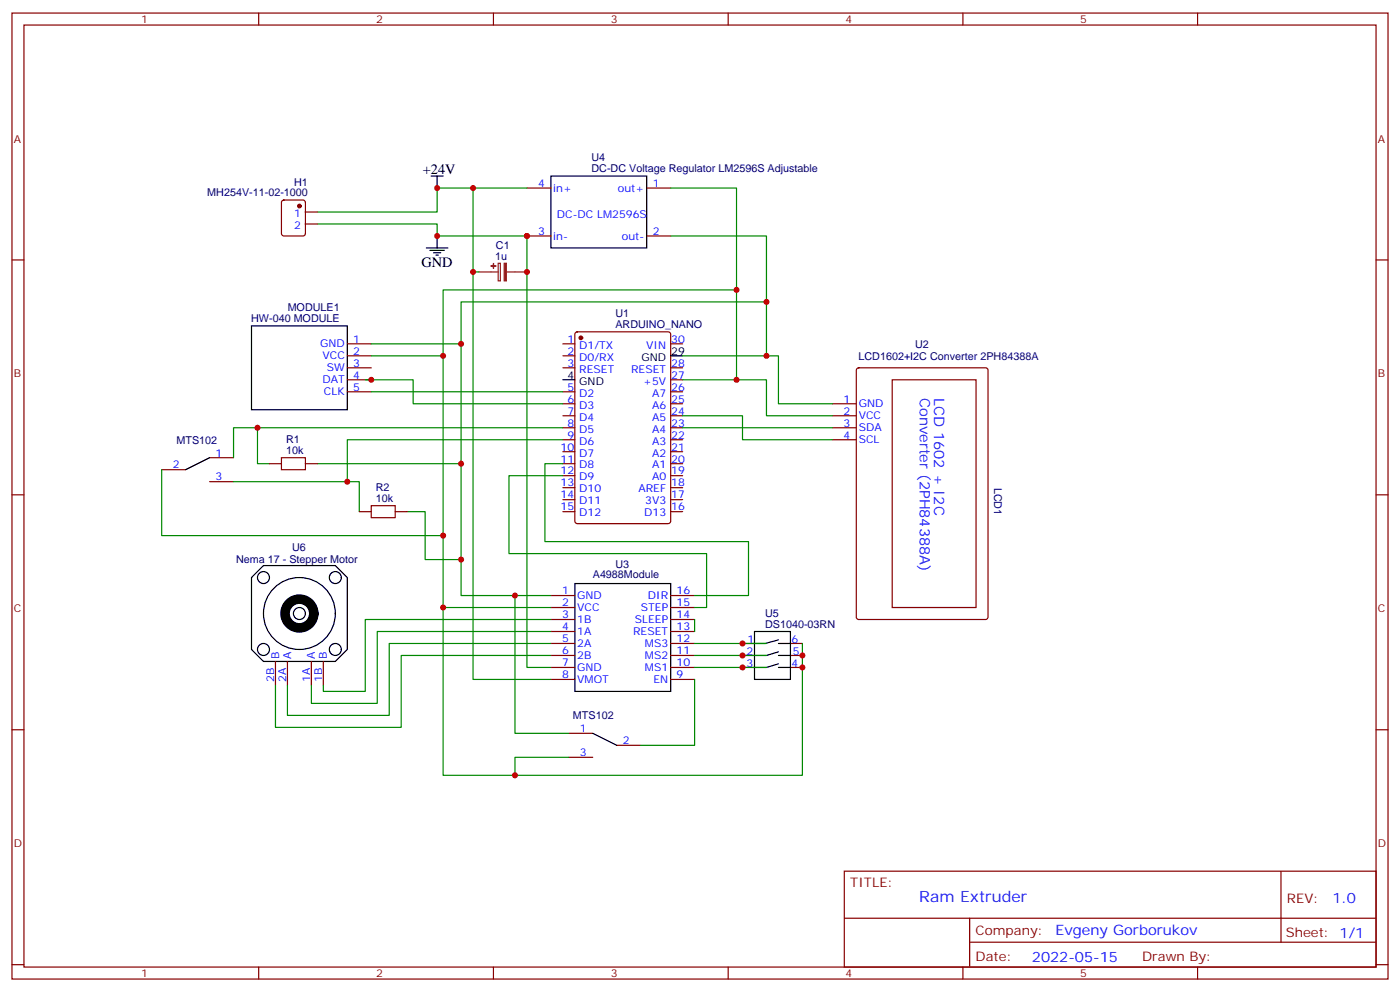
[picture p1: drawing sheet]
<svg xmlns="http://www.w3.org/2000/svg" width="412mm" height="292mm" viewBox="0 0 412 292" stroke-linecap="round" stroke-linejoin="round" font-family="sans-serif">
<g fill="none" stroke="#870000" stroke-width=".35">
<path d="M3.5 3.8h405.4v284.4h-405.4zM7.1 7.4h398.2v277.3h-398.2zM76.2 3.8v3.6M145.3 3.8v3.6M214.5 3.8v3.6M283.6 3.8v3.6M352.8 3.8v3.6M83.1 59.1l.5-.2h5.7l.6 .4 .1 9.5-.5 .6-5.9 .1-.6-.5-.1-9.4zM155.2 55.4h7.1M190.5 55.4h7.1M3.5 76.5h3.6M90 65.9h3.5"/>
<path d="M90 62.4h3.5M155.2 69.5h7.1M190.5 69.5h7.1M405.3 76.5h3.6M169.6 97.9l.4-.2h26.8l.7 .4 .1 55.3-.5 .7h-27.1l-.6-.4-.1-55.3zM102.3 101.2h7.1M102.3 104.7h7.1M102.3 108.3h7.1M102.3 115.3h7.1M102.3 111.8h7.1M165.8 101.2h3.5M165.8 104.7h3.5"/>
<path d="M165.8 108.3h3.5M165.8 115.3h3.5M165.8 118.9h3.5M197.6 101.2h3.5M197.6 108.3h3.5M197.6 115.3h3.5M197.6 118.9h3.5M197.6 111.8h3.5M245.2 118.9h7M252.5 108.5l.4-.2h37.4l.7 .4v72.9l-.4 .7-37.7 .1-.6-.5-.1-72.9zM262.8 111.8h24.7v67h-24.7zM47.6 138.3h7.1"/>
<path d="M61.7 134.7h7.1M79.4 136.5h3.5M90 136.5h3.5M165.8 122.4h3.5M165.8 125.9h3.5M165.8 129.4h3.5M165.8 133h3.5M165.8 136.5h3.5M197.6 122.4h3.5M197.6 125.9h3.5M197.6 129.4h3.5M197.6 133h3.5"/>
<path d="M197.6 136.5h3.5M245.2 122.4h7M245.2 125.9h7M245.2 129.4h7M3.5 145.7h3.6M61.7 141.8h7.1M105.8 150.6h3.6M116.4 150.6h3.5M165.8 140h3.5M165.8 143.5h3.5M165.8 147.1h3.5M165.8 150.6h3.5"/>
<path d="M197.6 140h3.5M197.6 143.5h3.5M197.6 147.1h3.5M197.6 150.6h3.5M405.3 145.7h3.6M162.3 175.3h7M162.3 178.8h7M197.6 175.3h7M197.6 178.8h7M81.1 194.7v7.1M84.7 194.7v7.1M91.7 194.7v7.1"/>
<path d="M95.2 194.7v7.1M162.3 182.4h7M162.3 185.9h7M162.3 189.4h7M162.3 192.9h7M162.3 196.5h7M162.3 200h7M197.6 182.4h7M197.6 185.9h7M197.6 189.4h7M197.6 192.9h7M197.6 196.5h7"/>
<path d="M197.6 200h7M218.7 189.4h3.5M218.7 192.9h3.5M218.7 196.5h3.5M232.8 189.4h3.6M232.8 192.9h3.6M232.8 196.5h3.6M3.5 214.8h3.6M167.6 215.9h7M181.7 219.4h7M405.3 214.8h3.6M167.6 222.9h7"/>
<path d="M248.7 256.4h156.6v28.3h-156.6zM377.3 256.5v20.8M248.7 270.3h156.5M285.6 277.3h119.6M285.6 270.3v14.1M3.5 284h3.6M76.2 284.7v3.5M145.3 284.7v3.5M214.5 284.7v3.5M283.6 284.7v3.5M352.8 284.7v3.5M405.3 284h3.6"/>
</g>
<g fill="#870000" stroke="#870000" stroke-width=".35">
<circle cx="171.1" cy="99.4" r=".53"/>
<circle cx="88.2" cy="60.6" r=".53"/>
</g>
<g fill="none" stroke="#000" stroke-width=".35">
<path d="M127 51.8h3.5M128.8 51.8v3.6M162.3 51.8h28.2v21.2h-28.2zM125.6 73h6.3M126.6 73.7h4.3M127.7 74.4h2.1M128.4 75.1h.7M128.8 69.5v3.5M74.1 95.9h28.2v24.7h-28.2zM165.8 111.8h3.5M197.6 104.7h3.5M61.7 134.7l-7 3.6"/>
<path d="M77.6 166.5h21.2l3.5 3.5v21.2l-3.5 3.5h-21.2l-3.5-3.5v-21.2zM169.3 171.8h28.3v31.7h-28.3zM222.2 185.9h10.6v14.1h-10.6zM229.3 188.3l-3.9 1.1h-3.2M229.3 191.9l-3.5 1h-3.6M229.3 195.4l-3.5 1.1h-3.6M229.3 189.4h3.5M229.3 192.9h3.5M229.3 196.5h3.5M174.6 215.9l7.1 3.5"/>
<circle cx="77.6" cy="170" r="1.76"/>
<circle cx="98.8" cy="170" r="1.76"/>
<circle cx="77.6" cy="191.2" r="1.76"/>
<circle cx="88.2" cy="180.6" r="10.6"/>
<circle cx="88.2" cy="180.6" r="1.76"/>
<circle cx="98.8" cy="191.2" r="1.76"/>
</g>
<g fill="none" stroke="#008700" stroke-width=".35">
<path d="M139.3 55.4v144.6h23M155.2 55.4h-26.4v7h-35.3M197.6 55.4h19.4v56.4M93.5 65.9h35.3v3.6h26.4v127h7.1M197.6 69.5h28.2v35.2M139.3 80h1.8M217 85.3h-86.5v93.5h31.8M225.8 88.9h-90v86.4h26.5M107.6 111.8h14.1v7.1h44.1M109.4 115.3h56.4M109.4 101.2h26.4M109.4 104.7h21.1"/>
<path d="M201.1 104.7h28.2v14.2h15.9M201.1 111.8h24.7v10.6h19.4M47.6 138.3v19.4h82.9M75.8 125.9v10.6h3.6M93.5 136.5h42.3M165.8 136.5h-5.3v22.9h60v15.9h-15.9M165.8 125.9h-97v8.8M165.8 129.4h-63.5v12.4h-33.5M201.1 122.4h17.6v7h26.5M201.1 125.9h44.1M102.3 141.8h3.5v8.8M119.9 150.6h5.3v14.1h10.6"/>
<path d="M165.8 140h-15.9v22.9h58.2v15.9h-3.5M130.5 178.8v49.4h105.9v-38.8M151.7 175.3v40.6h15.9M162.3 182.4h-54.7v21.1h-12.4v-1.7M162.3 185.9h-51.2v21.1h-19.4v-5.2M162.3 189.4h-47.6v21.2h-30v-8.8M162.3 192.9h-44.1v21.2h-37.1v-12.3M204.6 200v19.4h-15.9M204.6 196.5h21.2M204.6 192.9h21.2M204.6 189.4h21.2M204.6 182.4v3.5"/>
<path d="M167.6 222.9h-15.9v5.3"/>
</g>
<circle cx="88.2" cy="180.6" r="4.2" fill="none" stroke="#000" stroke-width="2.8"/>
<path d="M146.8 77.5h.6v5.2h-.6zM141.1 80h5.7M149.2 80h6" fill="none" stroke="#8c2424" stroke-width=".35"/>
<g fill="#8c2424" stroke="#8c2424" stroke-width=".35">
<path d="M148.5 77.5h.7v5.2h-.7z"/>
<path d="M145.3 77.6l.1 1.4z"/>
<path d="M144.6 78.3h1.4z"/>
</g>
<path d="M82.9 134.7h7.1v3.6h-7.1zM109.4 148.8h7v3.6h-7z" fill="none" stroke="#a10000" stroke-width=".35"/>
<g fill="#c00">
<circle cx="217" cy="111.8" r=".88"/>
<circle cx="225.8" cy="104.7" r=".88"/>
<circle cx="139.3" cy="55.4" r=".88"/>
<circle cx="155.2" cy="69.5" r=".88"/>
<circle cx="128.8" cy="55.4" r=".88"/>
<circle cx="128.8" cy="69.5" r=".88"/>
<circle cx="109.4" cy="111.8" r=".88"/>
<circle cx="135.8" cy="101.2" r=".88"/>
<circle cx="130.5" cy="104.7" r=".88"/>
<circle cx="102.3" cy="141.8" r=".88"/>
<circle cx="135.8" cy="164.7" r=".88"/>
<circle cx="75.8" cy="125.9" r=".88"/>
<circle cx="135.8" cy="136.5" r=".88"/>
<circle cx="130.5" cy="157.7" r=".88"/>
<circle cx="139.3" cy="80" r=".88"/>
<circle cx="218.7" cy="189.4" r=".88"/>
<circle cx="218.7" cy="192.9" r=".88"/>
<circle cx="218.7" cy="196.5" r=".88"/>
<circle cx="225.8" cy="88.9" r=".88"/>
<circle cx="217" cy="85.3" r=".88"/>
<circle cx="155.2" cy="80" r=".88"/>
<circle cx="130.5" cy="178.8" r=".88"/>
<circle cx="236.4" cy="196.5" r=".88"/>
<circle cx="236.4" cy="192.9" r=".88"/>
<circle cx="151.7" cy="175.3" r=".88"/>
<circle cx="151.7" cy="228.2" r=".88"/>
</g>
<text font-size="4.6" fill="#00f" x="270.8" y="265.5">Ram Extruder</text>
<g font-size="4.2">
<text x="124.5" y="51.1">+24V</text>
<text x="124.2" y="78.6">GND</text>
</g>
<g font-size="4.2" fill="#00f">
<text x="270.9" y="117.1" transform="rotate(90 270.9 117.1)">Converter (2PH84388A)</text>
<text x="275.2" y="117.1" transform="rotate(90 275.2 117.1)">LCD 1602 + I2C</text>
<text x="392.5" y="265.7">1.0</text>
<text x="310.9" y="275.3">Evgeny Gorborukov</text>
<text x="304" y="283.1">2022-05-15</text>
</g>
<g font-size="3.9" fill="#800">
<text x="250.5" y="261">TITLE:</text>
<text x="379.1" y="265.7">REV:</text>
<text x="287.4" y="275.2">Company:</text>
<text x="378.7" y="275.8">Sheet: 1/1</text>
<text x="287.4" y="282.9">Date:</text>
<text x="336.4" y="283">Drawn By:</text>
</g>
<g font-size="3.2" fill="#800">
<text x="41.6" y="6.8">1</text>
<text x="110.8" y="6.8">2</text>
<text x="179.9" y="6.8">3</text>
<text x="249.1" y="6.8">4</text>
<text x="318.2" y="6.8">5</text>
<text x="4.1" y="41.9">A</text>
<text x="405.9" y="41.9">A</text>
<text x="4.1" y="111.1">B</text>
<text x="405.9" y="111.1">B</text>
<text x="4.1" y="180.2">C</text>
<text x="405.9" y="180.2">C</text>
<text x="4.1" y="249.4">D</text>
<text x="405.9" y="249.4">D</text>
<text x="41.6" y="287.7">1</text>
<text x="110.8" y="287.7">2</text>
<text x="179.9" y="287.7">3</text>
<text x="249.1" y="287.7">4</text>
<text x="318.2" y="287.7">5</text>
</g>
<g font-size="3.2" fill="#000080">
<text x="174.2" y="47.4">U4</text>
<text x="174.2" y="50.5">DC-DC Voltage Regulator LM2596S Adjustable</text>
<text x="61.1" y="57.8">MH254V-11-02-1000</text>
<text x="86.7" y="54.6">H1</text>
<text x="145.9" y="76.4">1u</text>
<text x="146.1" y="73.2">C1</text>
<text x="74" y="94.9">HW-040 MODULE</text>
<text x="84.7" y="91.6">MODULE1</text>
<text x="181.3" y="93.2">U1</text>
<text x="181.3" y="96.4">ARDUINO_NANO</text>
<text x="252.9" y="105.9">LCD1602+I2C Converter 2PH84388A</text>
<text x="269.5" y="102.3">U2</text>
<text x="52" y="130.6">MTS102</text>
<text x="84.3" y="130.5">R1</text>
<text x="84.3" y="133.7">10k</text>
<text x="292.8" y="143.5" transform="rotate(90 292.8 143.5)">LCD1</text>
<text x="110.7" y="147.8">10k</text>
<text x="110.7" y="144.6">R2</text>
<text x="69.5" y="165.7">Nema 17 - Stepper Motor</text>
<text x="86" y="162.2">U6</text>
<text x="181.3" y="167.3">U3</text>
<text x="174.6" y="170">A4988Module</text>
<text x="225.4" y="184.8">DS1040-03RN</text>
<text x="225.4" y="181.6">U5</text>
<text x="168.8" y="211.7">MTS102</text>
</g>
<g font-size="3.2" fill="#00f">
<text x="158.5" y="55">4</text>
<text x="163" y="56.4">in+</text>
<text x="182" y="56.4">out+</text>
<text x="192.3" y="55">1</text>
<text x="86.6" y="63.8">1</text>
<text x="164" y="64.2">DC-DC LM2596S</text>
<text x="86.6" y="67.3">2</text>
<text x="158.5" y="69.1">3</text>
<text x="163" y="70.5">in-</text>
<text x="183.2" y="70.5">out-</text>
<text x="192.3" y="69.1">2</text>
<text x="104.1" y="100.9">1</text>
<text x="167.1" y="100.9">1</text>
<text x="197.7" y="100.9">30</text>
<text x="94.3" y="102.3">GND</text>
<text x="95" y="105.8">VCC</text>
<text x="104.1" y="104.4">2</text>
<text x="104.1" y="107.9">3</text>
<text x="167.1" y="104.4">2</text>
<text x="167.1" y="107.9">3</text>
<text x="170.6" y="102.6">D1/TX</text>
<text x="170.6" y="106.2">D0/RX</text>
<text x="190.4" y="102.6">VIN</text>
<text x="197.7" y="107.9">28</text>
<text x="95" y="112.9">DAT</text>
<text x="96.3" y="109.3">SW</text>
<text x="104.1" y="111.4">4</text>
<text x="170.6" y="109.7">RESET</text>
<text x="185.9" y="109.7">RESET</text>
<text x="189.5" y="113.2">+5V</text>
<text x="197.7" y="111.4">27</text>
<text x="95.4" y="116.4">CLK</text>
<text x="104.1" y="115">5</text>
<text x="167.1" y="115">5</text>
<text x="167.1" y="118.5">6</text>
<text x="170.6" y="116.7">D2</text>
<text x="192.1" y="116.7">A7</text>
<text x="197.7" y="118.5">25</text>
<text x="197.7" y="115">26</text>
<text x="248.5" y="118.5">1</text>
<text x="252.9" y="119.9">GND</text>
<text x="167.1" y="122">7</text>
<text x="167.1" y="125.6">8</text>
<text x="170.6" y="120.3">D3</text>
<text x="170.6" y="123.8">D4</text>
<text x="192.1" y="123.8">A5</text>
<text x="192.1" y="120.3">A6</text>
<text x="197.7" y="125.6">23</text>
<text x="197.7" y="122">24</text>
<text x="248.5" y="122">2</text>
<text x="248.5" y="125.6">3</text>
<text x="252.9" y="123.4">VCC</text>
<text x="167.1" y="129.1">9</text>
<text x="170.6" y="127.3">D5</text>
<text x="170.6" y="130.8">D6</text>
<text x="192.1" y="130.8">A3</text>
<text x="192.1" y="127.3">A4</text>
<text x="197.7" y="129.1">22</text>
<text x="248.5" y="129.1">4</text>
<text x="252.9" y="127">SDA</text>
<text x="252.9" y="130.5">SCL</text>
<text x="50.9" y="137.9">2</text>
<text x="63.5" y="134.4">1</text>
<text x="165.1" y="132.6">10</text>
<text x="165.1" y="136.1">11</text>
<text x="170.6" y="134.4">D7</text>
<text x="170.6" y="137.9">D8</text>
<text x="192.1" y="137.9">A1</text>
<text x="192.1" y="134.4">A2</text>
<text x="197.7" y="136.1">20</text>
<text x="197.7" y="132.6">21</text>
<text x="63.5" y="141.4">3</text>
<text x="165.1" y="139.7">12</text>
<text x="165.1" y="143.2">13</text>
<text x="170.6" y="141.4">D9</text>
<text x="192.1" y="141.4">A0</text>
<text x="197.7" y="143.2">18</text>
<text x="197.7" y="139.7">19</text>
<text x="165.1" y="146.7">14</text>
<text x="170.6" y="145">D10</text>
<text x="170.6" y="148.5">D11</text>
<text x="188" y="145">AREF</text>
<text x="190" y="148.5">3V3</text>
<text x="197.7" y="146.7">17</text>
<text x="165.1" y="150.2">15</text>
<text x="170.6" y="152">D12</text>
<text x="189.8" y="152">D13</text>
<text x="197.7" y="150.2">16</text>
<text x="165.6" y="174.9">1</text>
<text x="165.6" y="178.5">2</text>
<text x="170" y="176.4">GND</text>
<text x="170" y="179.9">VCC</text>
<text x="188.8" y="179.9">STEP</text>
<text x="190.9" y="176.4">DIR</text>
<text x="199.3" y="178.5">15</text>
<text x="199.3" y="174.9">16</text>
<text x="165.6" y="182">3</text>
<text x="165.6" y="185.5">4</text>
<text x="170" y="183.4">1B</text>
<text x="187" y="183.4">SLEEP</text>
<text x="199.3" y="185.5">13</text>
<text x="199.3" y="182">14</text>
<text x="165.6" y="189.1">5</text>
<text x="170" y="186.9">1A</text>
<text x="170" y="190.5">2A</text>
<text x="186.5" y="186.9">RESET</text>
<text x="190" y="190.5">MS3</text>
<text x="199.3" y="189.1">12</text>
<text x="220.2" y="189.4">1</text>
<text x="233.2" y="189.4">6</text>
<text x="82.2" y="194" transform="rotate(-90 82.2 194)">B</text>
<text x="85.7" y="194" transform="rotate(-90 85.7 194)">A</text>
<text x="92.8" y="194" transform="rotate(-90 92.8 194)">A</text>
<text x="96.3" y="194" transform="rotate(-90 96.3 194)">B</text>
<text x="165.6" y="192.6">6</text>
<text x="165.6" y="196.1">7</text>
<text x="170" y="194">2B</text>
<text x="170" y="197.5">GND</text>
<text x="190" y="197.5">MS1</text>
<text x="190" y="194">MS2</text>
<text x="199.3" y="196.1">10</text>
<text x="199.3" y="192.6">11</text>
<text x="219.9" y="192.9">2</text>
<text x="219.9" y="196.5">3</text>
<text x="233.2" y="196.5">4</text>
<text x="233.5" y="192.9">5</text>
<text x="80.8" y="200.7" transform="rotate(-90 80.8 200.7)">2B</text>
<text x="84.3" y="200.6" transform="rotate(-90 84.3 200.6)">2A</text>
<text x="91.4" y="200.6" transform="rotate(-90 91.4 200.6)">1A</text>
<text x="94.9" y="200.7" transform="rotate(-90 94.9 200.7)">1B</text>
<text x="165.6" y="199.6">8</text>
<text x="170" y="201">VMOT</text>
<text x="192.5" y="201">EN</text>
<text x="199.3" y="199.6">9</text>
<text x="170.8" y="215.5">1</text>
<text x="183.4" y="219">2</text>
<text x="170.8" y="222.6">3</text>
</g>
<g font-size="3.2">
<text x="189" y="106.2">GND</text>
<text x="197.7" y="104.4">29</text>
<text x="167.1" y="111.4">4</text>
<text x="170.6" y="113.2">GND</text>
</g>
</svg>
